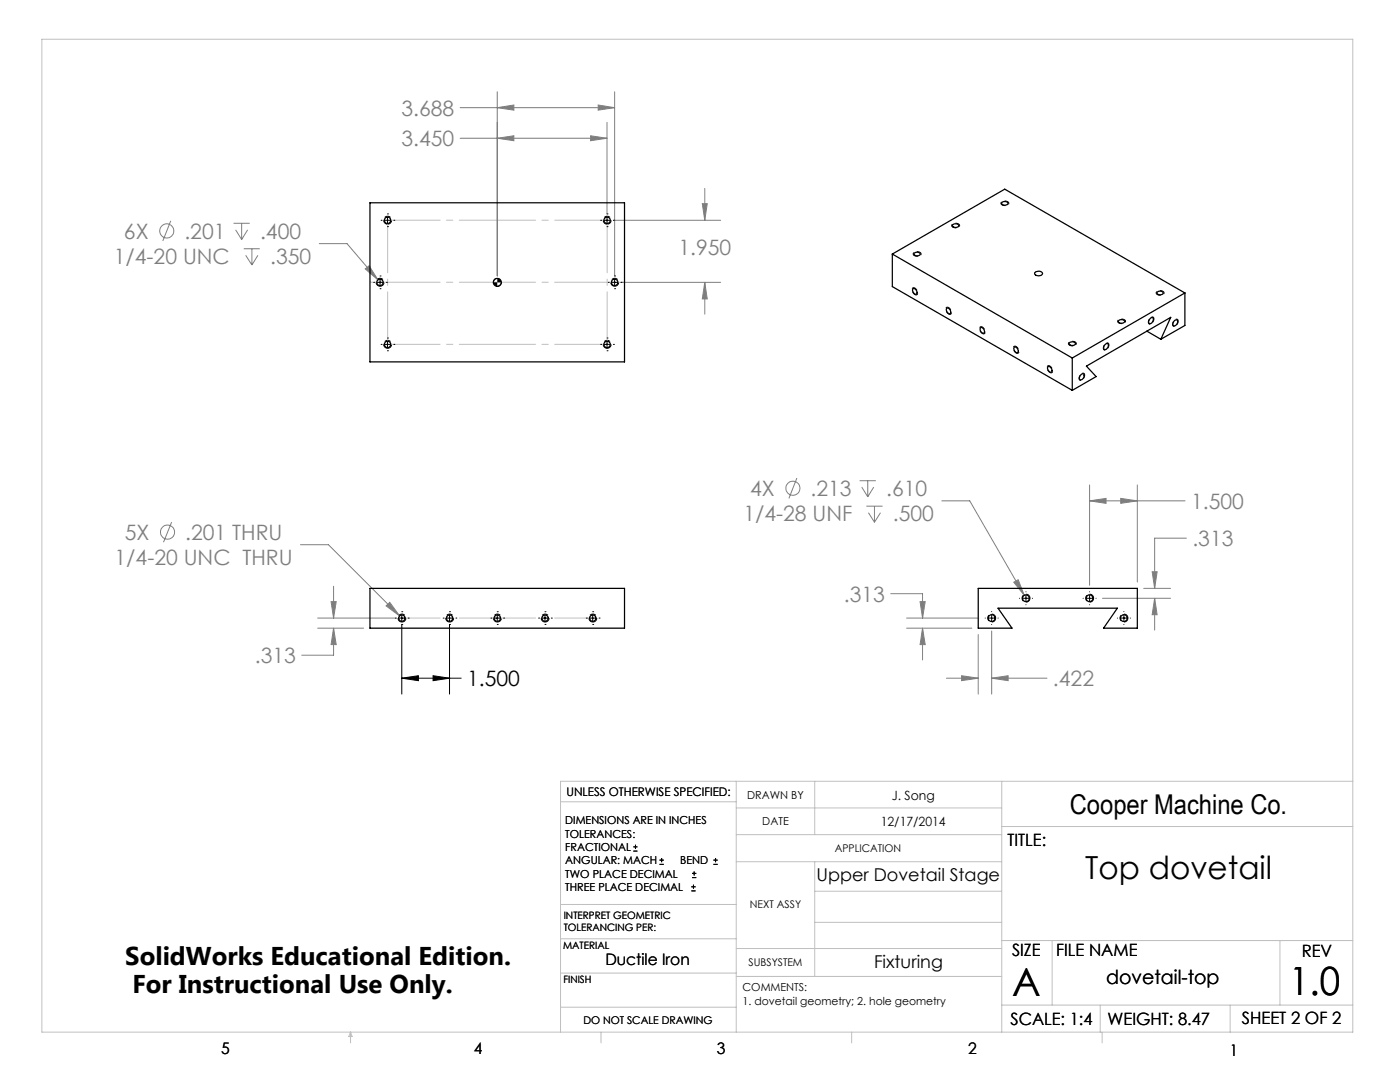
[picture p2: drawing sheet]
<svg xmlns="http://www.w3.org/2000/svg" width="279mm" height="216mm" viewBox="0 0 279 216" stroke-linecap="round" stroke-linejoin="round" font-family="sans-serif">
<g fill="none" stroke="#808080" stroke-width=".2">
<path d="M99.2 18.3v36.8M122.7 18.3v36.8M91.8 27.6h29.3M91.8 21.5h30.9M99.2 27.6l3.4-.5v1zM99.2 21.5l3.4-.5v1zM117.9 27.1l3.2 .5-3.2 .5zM119.4 21l3.3 .5-3.3 .5zM121.1 24.4v18.3M140.7 37.6v6.4M34.1 44.1l-1.6 4M46.6 44.6h3.2"/>
<path d="M47 45.9l1.2 1.9M48.2 44.6v3.2M48.6 49.6h3.3M49 50.9l1.3 2M49.4 45.9l-1.2 1.9M50.3 49.6v3.3M51.5 50.9l-1.2 2M63.7 48.6h5.6l6.1 7.2M72.9 53.7l.8-.7 1.7 2.8zM122.4 44h21.4M123.9 56.3h19.9M140.2 40.6h.9l-.4 3.4z"/>
<path d="M140.7 56.3l.4 3.4h-.9zM140.7 56.3v6.4M159 95.4l-1.6 4M171.6 95.9h3.2M172 97.2l1.2 1.9M173.2 95.9v3.2M174.4 97.2l-1.2 1.9M188 99.9h5.5l10.9 18.9M217.5 99.9l3.2-.5v1zM217.5 96.8v20M217.5 99.9h19M223.7 99.4l3.3 .5-3.3 .5z"/>
<path d="M227 96.8v19.3M34.3 104.2l-1.7 4M60 108.7h5.5l14.3 14.2M66.6 117v6.3M172.9 101h3.2M173.3 102.3l1.2 1.9M174.5 101v3.2M175.7 102.3l-1.2 1.9M177.8 118.5h6.3v4.8M202.3 116.2l.9-.5 1.2 3.1zM220 119.4h13.6M228.2 117.4h5.4"/>
<path d="M229.9 114.1h1l-.5 3.3zM230.4 119.4l.5 3.3h-1zM230.4 119.4v6.3M236.8 107.4h-6.4v10M63.4 123.3h15.5M63.4 125.3h9.2M66.1 120.1h1l-.5 3.2zM66.6 125.3l.5 3.3h-1zM66.6 125.3v5.4h-6.4M77 120.9l.8-.7 2 2.7zM180.9 123.3h14.4M180.9 125.3h13.1"/>
<path d="M183.6 120.1h1l-.5 3.2zM184.1 125.3l.5 3.3h-1zM184.1 125.3v6.4M188.9 135.3h6.3M191.9 134.8l3.3 .5-3.3 .5zM195.2 126.6v11.9M197.9 135.3l3.3-.5v1zM197.9 125.9v12.6M197.9 135.3h11.1"/>
<circle cx="33.3" cy="46.1" r="1.4"/>
<circle cx="158.3" cy="97.4" r="1.41"/>
<circle cx="33.4" cy="106.2" r="1.42"/>
</g>
<g fill="none" stroke="#000" stroke-width=".2">
<path d="M74.6 56.3h.1M75.2 56.3h1.3M75.8 55.1h.1M75.8 57.6h.1M75.8 55.7v1.3M76.1 44h.1M76.7 44h1.3M77.1 56.3h.1M77.3 42.7h.1M77.3 45.2h.1M77.3 43.3v1.3M78.6 44h.1"/>
<path d="M99.2 55.6a.77 .77 0 0 0-.7 .7M100 56.3a.83 .83 0 0 1-.8 .8M119.9 44h.1M120.5 44h1.3M121.1 42.7h.1M121.1 45.2h.1M121.1 43.3v1.3M121.4 56.3h.1M122 56.3h1.3M122.4 44h.1M122.7 55.1h.1M122.7 57.6h.1"/>
<path d="M122.7 55.7v1.3M123.9 56.3h.1M76.1 68.7h.1M76.7 68.7h1.3M77.3 67.5h.1M77.3 70h.1M77.3 68.1v1.3M78.6 68.7h.1M119.9 68.7h.1M120.5 68.7h1.3M121.1 67.5h.1M121.1 70h.1"/>
<path d="M121.1 68.1v1.3M122.4 68.7h.1M203.4 119.4h.1M204.1 119.4h1.3M204.8 118.1h.1M204.8 118.7v1.3M206 119.4h.1M216.1 119.4h.1M216.8 119.4h1.3M217.5 118.1h.1M217.5 118.7v1.3M218.7 119.4h.1"/>
<path d="M78.9 123.3h.1M79.6 123.3h1.2M80.2 122.1h.1M80.2 124.6h.1M80.2 122.7v1.3M80.2 135.3l3.3-.5v1zM80.2 124.6v13.9M80.2 135.3h11.8M81.5 123.3h.1M86.4 134.8l3.3 .5-3.3 .5zM88.4 123.3h.1M89.1 123.3h1.2"/>
<path d="M89.7 122.1h.1M89.7 124.6h.1M89.7 122.7v1.3M89.7 124.6v13.9M91 123.3h.1M98 123.3h.1M98.6 123.3h1.3M99.2 122.1h.1M99.2 124.6h.1M99.2 122.7v1.3M100.5 123.3h.1M107.5 123.3h.1"/>
<path d="M108.1 123.3h1.3M108.8 122.1h.1M108.8 124.6h.1M108.8 122.7v1.3M110 123.3h.1M117 123.3h.1M117.7 123.3h1.2M118.3 122.1h.1M118.3 124.6h.1M118.3 122.7v1.3M119.6 123.3h.1M196.6 123.3h.1"/>
<path d="M197.3 123.3h1.2M197.9 122v.1M197.9 122.7v1.3M197.9 124.6h.1M199.2 123.3h.1M204.8 120.7h.1M217.5 120.7h.1M223 123.3h.1M223.7 123.3h1.2M224.3 122v.1M224.3 122.7v1.3M224.3 124.6h.1"/>
<path d="M225.6 123.3h.1M126.4 169.8h.8M126.4 169h.8M126.8 168.6v.8M131.6 172.5h.9M131.6 171.6h.9M132 171.2v.8M138 177.8h.8M138 177h.8M138.1 175.1h.9M138.1 174.3h.9M138.4 176.5v.8"/>
<path d="M138.5 173.9v.8M142.4 172.5h.8M142.4 171.6h.8M142.8 171.2v.8"/>
</g>
<g fill="none" stroke="#000" stroke-width=".2" stroke-dasharray="1.3 .6" stroke-linecap="butt">
<path d="M75.9 57.1a.79 .79 0 0 1-.8-1.1 .79 .79 0 0 1 1.4-.1 .79 .79 0 0 1-.5 1.2h-.1M77.4 44.7a.79 .79 0 0 1-.7-1.1 .79 .79 0 0 1 1.3-.1 .79 .79 0 0 1-.5 1.2h-.1M121.2 44.7a.79 .79 0 0 1-.7-1.1 .79 .79 0 0 1 1.3-.1 .79 .79 0 0 1-.5 1.2h-.1M122.7 57.1a.79 .79 0 0 1-.7-1.1 .79 .79 0 0 1 1.3-.1 .79 .79 0 0 1-.5 1.2h-.1M77.4 69.5a.79 .79 0 0 1-.7-1.2 .79 .79 0 0 1 1.3-.1 .79 .79 0 0 1-.5 1.3h-.1M121.2 69.5a.79 .79 0 0 1-.7-1.2 .79 .79 0 0 1 1.3-.1 .79 .79 0 0 1-.5 1.3h-.1M205.6 119.4a.79 .79 0 0 1-1.2 .7 .79 .79 0 0 1-.1-1.4 .79 .79 0 0 1 1.2 .5l.1 .2M218.3 119.4a.79 .79 0 0 1-1.2 .7 .79 .79 0 0 1-.1-1.4 .79 .79 0 0 1 1.2 .5l.1 .2M80.2 124.1a.79 .79 0 0 1-.7-1.1 .79 .79 0 0 1 1.4-.1 .79 .79 0 0 1-.6 1.2h-.1M89.7 124.1a.79 .79 0 0 1-.7-1.1 .79 .79 0 0 1 1.4-.1 .79 .79 0 0 1-.5 1.2h-.2M99.3 124.1a.79 .79 0 0 1-.7-1.1 .79 .79 0 0 1 1.3-.1 .79 .79 0 0 1-.5 1.2h-.1M108.8 124.1a.79 .79 0 0 1-.7-1.1 .79 .79 0 0 1 1.3-.1 .79 .79 0 0 1-.5 1.2h-.1"/>
<path d="M118.3 124.1a.79 .79 0 0 1-.7-1.1 .79 .79 0 0 1 1.4-.1 .79 .79 0 0 1-.6 1.2h-.1M198.7 123.3a.79 .79 0 0 1-1.1 .7 .79 .79 0 0 1-.2-1.3 .79 .79 0 0 1 1.3 .5v.1M225.1 123.3a.79 .79 0 0 1-1.2 .7 .79 .79 0 0 1-.1-1.3 .79 .79 0 0 1 1.3 .5v.1"/>
</g>
<g fill="none" stroke="#000" stroke-width=".2" stroke-dasharray="1.3 .6" stroke-dashoffset=".5" stroke-linecap="butt">
<path d="M182.5 51a.42 .42 0 0 1-.2-.6 .42 .42 0 0 1 .5-.2h.4a.48 .48 0 0 1 .6 .5 .48 .48 0 0 1-.6 .4l-.7-.1M182.6 58.8a.84 .84 0 0 1-.3-1.4 .92 .92 0 0 1 .6 1.4h-.3M190.2 45.3a.42 .42 0 0 1-.2-.5 .42 .42 0 0 1 .5-.2h.4a.48 .48 0 0 1 .6 .4 .48 .48 0 0 1-.6 .5l-.7-.2M200 40.9a.42 .42 0 0 1-.2-.6 .42 .42 0 0 1 .5-.2h.4a.48 .48 0 0 1 .6 .5 .48 .48 0 0 1-.6 .4l-.7-.1M231 58.8a.42 .42 0 0 1-.2-.6 .42 .42 0 0 1 .5-.2h.4a.48 .48 0 0 1 .6 .5 .48 .48 0 0 1-.6 .4l-.7-.1M189.3 62.7a.84 .84 0 0 1-.3-1.4 .92 .92 0 0 1 .7 1.4h-.4M196.1 66.6a.84 .84 0 0 1-.3-1.4 .92 .92 0 0 1 .6 1.4h-.3M202.8 70.4a.84 .84 0 0 1-.3-1.3 .92 .92 0 0 1 .6 1.4l-.3-.1M209.5 74.3a.84 .84 0 0 1-.3-1.3 .92 .92 0 0 1 .7 1.4l-.4-.1M213.5 68.9a.42 .42 0 0 1-.2-.6 .42 .42 0 0 1 .5-.2h.4a.48 .48 0 0 1 .6 .5 .48 .48 0 0 1-.6 .4l-.7-.1M216.5 74.9a.84 .84 0 0 1-1.1 .9 .92 .92 0 0 1 1-1.3l.1 .4M221.3 68.8a.84 .84 0 0 1-1 1 .92 .92 0 0 1 .9-1.3l.1 .3"/>
<path d="M223.3 64.4a.42 .42 0 0 1-.2-.5 .42 .42 0 0 1 .5-.2h.4a.48 .48 0 0 1 .6 .4 .48 .48 0 0 1-.6 .5l-.7-.2M230.3 63.6a.84 .84 0 0 1-1 1 .92 .92 0 0 1 .9-1.3l.1 .3M235.1 64.1a.84 .84 0 0 1-1 .9 .92 .92 0 0 1 .9-1.2l.1 .3"/>
</g>
<path d="M80.2 123.3h38.1" fill="none" stroke="#c0c0c0" stroke-width=".2" stroke-dasharray="15.2 1.3 1.3 1.3" stroke-dashoffset="7.6"/>
<path d="M73.9 56.3h50.8" fill="none" stroke="#c0c0c0" stroke-width=".2" stroke-dasharray="15.2 1.3 1.3 1.3" stroke-dashoffset="1.3"/>
<path d="M77.4 43.9h43.8M77.4 68.7h43.8M77.4 68.7v-24.8M121.2 68.7v-24.8" fill="none" stroke="#c0c0c0" stroke-width=".2" stroke-dasharray="15.2 1.3 1.3 1.3" stroke-dashoffset="4.8"/>
<g fill="none" stroke="#c0c0c0" stroke-width=".2">
<path d="M8.4 7.8h261.6v198.2h-261.6zM111.9 160h35M146.9 155.9v50.1M162.6 155.9v10.6M199.9 155.9v50.1M270 155.9h-158.1v50.1M146.9 166.5h53M146.9 161.2h53M146.9 171.9h53M162.6 171.9v22.9M162.6 177.8h37.3M199.9 164.9h70.1"/>
<path d="M111.9 194.2h35M111.9 187.3h35M111.9 180.5h35M146.9 189.3h53M146.9 194.8h53M162.6 184h37.3M199.9 187.7h70.1M210 187.7v12.9M255.4 187.7v12.9M70 206v2.1M70 206l.3 .8h-.7zM111.9 201h35"/>
<path d="M119.9 206v2.1M170 206v2.1M199.9 200.6h70.1M219.6 200.6v5.4M220 206v2.1M245.5 200.6v5.4"/>
</g>
<path d="M80.2 135.3l3.3-.5v1zM86.4 134.8l3.3 .5-3.3 .5z" fill="#000"/>
<path d="M77 120.9l2.8 2-2-2.7zM66.1 120.1h1l-.5 3.2zM66.6 125.3l.5 3.3h-1zM183.6 120.1h1l-.5 3.2zM184.1 125.3l.5 3.3h-1zM197.9 135.3l3.3-.5v1zM191.9 134.8l3.3 .5-3.3 .5zM229.9 114.1h1l-.5 3.3zM230.4 119.4l.5 3.3h-1zM217.5 99.9l3.2-.5v1zM223.7 99.4l3.3 .5-3.3 .5zM202.3 116.2l2.1 2.6-1.2-3.1zM72.9 53.7l2.5 2.1-1.7-2.8zM99.2 27.6l3.4-.5v1zM117.9 27.1l3.2 .5-3.2 .5zM99.2 21.5l3.4-.5v1zM119.4 21l3.3 .5-3.3 .5zM140.2 40.6h.9l-.4 3.4zM140.7 56.3l.4 3.4h-.9z" fill="#808080"/>
<path d="M98.5 56.3a.83 .83 0 0 0 .7 .9v-.9zM99.2 55.6v.7h.8a.78 .78 0 0 0-.8-.7z" fill="#000"/>
<g fill="none" stroke="#000" stroke-width=".25">
<path d="M73.8 40.5h50.8v31.7h-50.8zM178.1 50.7l22.4-13 36 20.8M178.1 50.7l35.9 20.7M178.1 50.7v6.5l35.9 20.7M182.2 57.6a.72 .72 0 0 1 .7 .4 .72 .72 0 0 1-.1 .7 .81 .81 0 0 1-.6-1.1zM182.5 50.5a.62 .62 0 0 1 .7-.2 .62 .62 0 0 1 .4 .6 .72 .72 0 0 1-1.2-.3zM190.1 44.9a.7 .7 0 0 1 .7-.3 .7 .7 0 0 1 .5 .5 .71 .71 0 0 1-1.2-.2zM200 40.4a.7 .7 0 0 1 1.2 .3 .72 .72 0 0 1-1.3-.2zM206.5 54.4a.89 .89 0 0 1 1.5 .3 .91 .91 0 0 1-1.5-.2zM231 58.3a.7 .7 0 0 1 1.1 .3 .72 .72 0 0 1-1.2-.2zM236.5 58.5l-22.5 12.9M236.5 58.5v6.4l-4.8 2.8"/>
<path d="M189 61.5a.67 .67 0 0 1 .6 .4 .67 .67 0 0 1-.1 .7 .77 .77 0 0 1-.5-1.1zM195.7 65.4a.67 .67 0 0 1 .7 .4 .67 .67 0 0 1-.1 .7 .77 .77 0 0 1-.6-1.1zM202.5 69.3a.74 .74 0 0 1 .6 1 .72 .72 0 0 1-.6-1zM209.2 73.1a.7 .7 0 0 1 .6 .4 .7 .7 0 0 1-.1 .8 .82 .82 0 0 1-.5-1.2zM213.4 68.4a.72 .72 0 0 1 1.2 .3 .7 .7 0 0 1-.7 .3 .7 .7 0 0 1-.5-.5zM214 71.4v6.5M215.6 74.9a.39 .39 0 0 1 .4-.3 .39 .39 0 0 1 .4 .3 .67 .67 0 0 1-1 .8zM220.5 68.8a.38 .38 0 0 1 .6-.2 .38 .38 0 0 1 .1 .6 .54 .54 0 0 1-.3 .5 .54 .54 0 0 1-.6-.1v-.4zM223.3 64a.7 .7 0 0 1 1.1 .2 .71 .71 0 0 1-1.2-.2zM228.9 66.1l2.8 1.6M229.4 63.7a.39 .39 0 0 1 .4-.3 .39 .39 0 0 1 .4 .3 .67 .67 0 0 1-.9 .8zM231.7 67.7l1.9-4.4-16.8 9.8 2 2-4.8 2.8"/>
<path d="M234.4 64a.39 .39 0 0 1 .5-.1 .39 .39 0 0 1 .1 .6 .56 .56 0 0 1-.9 .4v-.4zM73.8 117.4h50.8v7.9h-50.8zM195.2 117.4h31.8v7.9h-6.8l2.8-3.9h-23.8l2.8 3.9h-6.8z"/>
<circle cx="75.8" cy="56.3" r=".63"/>
<circle cx="77.3" cy="44" r=".63"/>
<circle cx="99.3" cy="56.4" r=".8"/>
<circle cx="121.2" cy="44" r=".63"/>
<circle cx="122.7" cy="56.3" r=".64"/>
<circle cx="77.3" cy="68.7" r=".63"/>
<circle cx="121.2" cy="68.7" r=".63"/>
<circle cx="204.7" cy="119.4" r=".68"/>
<circle cx="217.4" cy="119.4" r=".68"/>
<circle cx="80.2" cy="123.3" r=".63"/>
<circle cx="89.7" cy="123.3" r=".63"/>
<circle cx="99.2" cy="123.3" r=".63"/>
<circle cx="108.8" cy="123.3" r=".63"/>
<circle cx="118.3" cy="123.3" r=".63"/>
<circle cx="197.9" cy="123.3" r=".67"/>
<circle cx="224.3" cy="123.3" r=".67"/>
</g>
<g font-size="7.8">
<text x="202" y="198.7">A</text>
<text x="257.3" y="198.6">1.0</text>
</g>
<text font-size="6.3" x="216.6" y="175.5">Top dovetail</text>
<text font-size="5.4" x="213.5" y="162.4">Cooper Machine Co.</text>
<g font-size="5.1">
<text x="25" y="192.5">SolidWorks Educational Edition.</text>
<text x="26.4" y="198.1">For Instructional Use Only.</text>
</g>
<g font-size="4.2" fill="#808080">
<text x="80.1" y="23.1">3.688</text>
<text x="80.1" y="29.2">3.450</text>
<text x="24.7" y="47.6">6X</text>
<text x="36.8" y="47.6">.201</text>
<text x="51.9" y="47.6">.400</text>
<text x="22.7" y="52.7">1/4-20 UNC</text>
<text x="53.9" y="52.7">.350</text>
<text x="135.4" y="50.9">1.950</text>
<text x="149.7" y="99">4X</text>
<text x="161.8" y="99">.213</text>
<text x="176.9" y="99">.610</text>
<text x="237.7" y="101.5">1.500</text>
<text x="24.9" y="107.7">5X</text>
<text x="37" y="107.7">.201 THRU</text>
<text x="148.4" y="104">1/4-28 UNF</text>
<text x="178.2" y="104">.500</text>
<text x="22.9" y="112.8">1/4-20 UNC THRU</text>
<text x="238" y="109">.313</text>
<text x="168.4" y="120.1">.313</text>
<text x="50.9" y="132.3">.313</text>
<text x="210.1" y="136.9">.422</text>
</g>
<text font-size="4.2" x="93.2" y="136.9">1.500</text>
<text font-size="3.9" x="220.8" y="196.3">dovetail-top</text>
<g font-size="3.5">
<text x="162.9" y="175.8">Upper Dovetail Stage</text>
<text x="174.4" y="193.2">Fixturing</text>
</g>
<g font-size="3.4">
<text x="201.1" y="168.8">TITLE:</text>
<text x="202" y="190.8">SIZE</text>
<text x="210.8" y="190.9">FILE NAME</text>
<text x="259.8" y="191">REV</text>
<text x="201.7" y="204.5">SCALE: 1:4</text>
<text x="221" y="204.5">WEIGHT: 8.47</text>
<text x="247.8" y="204.4">SHEET 2 OF 2</text>
</g>
<g font-size="3.2">
<text x="120.8" y="192.5">Ductile Iron</text>
<text x="44.2" y="210.4">5</text>
<text x="94.6" y="210.3">4</text>
<text x="143.1" y="210.4">3</text>
<text x="193.2" y="210.3">2</text>
<text x="245.4" y="210.6">1</text>
</g>
<g font-size="2.5">
<text x="178" y="159.7">J. Song</text>
<text x="175.8" y="164.8">12/17/2014</text>
</g>
<text font-size="2.4" x="113.1" y="158.9">UNLESS OTHERWISE SPECIFIED:</text>
<g font-size="2.2">
<text x="149.1" y="159.4">DRAWN BY</text>
<text x="112.8" y="164.5">DIMENSIONS ARE IN INCHES</text>
<text x="112.8" y="167.1">TOLERANCES:</text>
<text x="152.1" y="164.7">DATE</text>
<text x="112.8" y="169.8">FRACTIONAL</text>
<text x="112.8" y="172.5">ANGULAR: MACH</text>
<text x="135.8" y="172.5">BEND</text>
<text x="112.8" y="175.1">TWO PLACE DECIMAL</text>
<text x="112.8" y="177.8">THREE PLACE DECIMAL</text>
<text x="148.2" y="197.8">COMMENTS:</text>
<text x="148.2" y="200.5">1. dovetail geometry; 2. hole geometry</text>
</g>
<g font-size="2.1">
<text x="166.6" y="170">APPLICATION</text>
<text x="149.7" y="181.2">NEXT ASSY</text>
<text x="149.4" y="192.7">SUBSYSTEM</text>
<text x="116.4" y="204.3">DO NOT SCALE DRAWING</text>
</g>
<g font-size="2">
<text x="112.5" y="183.3">INTERPRET GEOMETRIC</text>
<text x="112.5" y="185.9">TOLERANCING PER:</text>
<text x="112.4" y="189.4">MATERIAL</text>
<text x="112.4" y="196.2">FINISH</text>
</g>
</svg>
